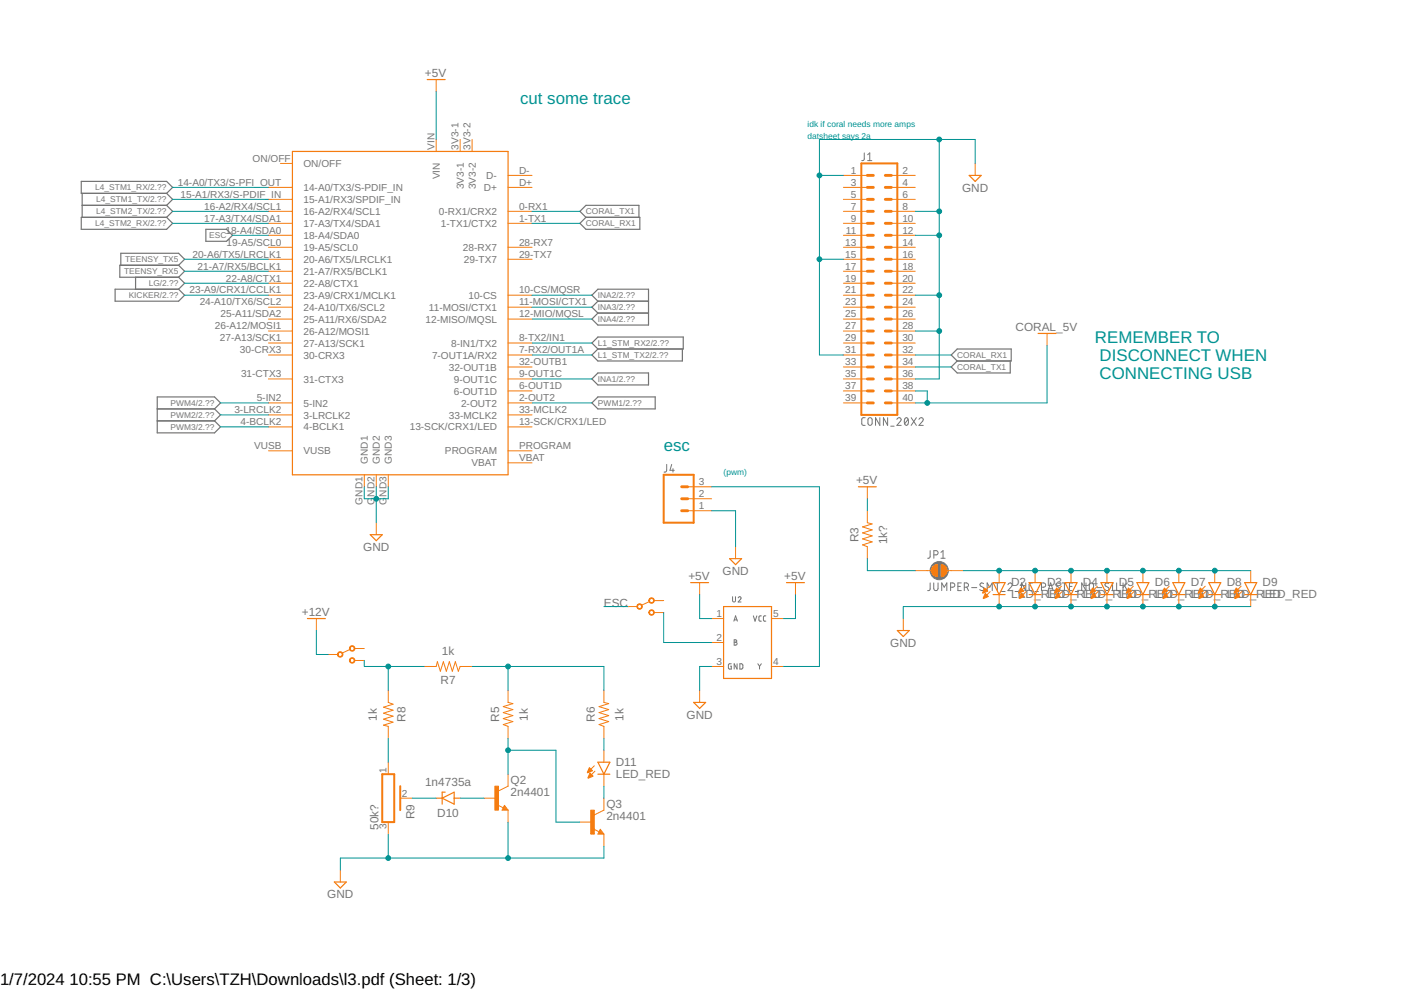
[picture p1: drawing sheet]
<svg xmlns="http://www.w3.org/2000/svg" width="297mm" height="210mm" viewBox="0 0 297 210" stroke-linecap="round" stroke-linejoin="round" font-family="sans-serif">
<g fill="none" stroke="#757575" stroke-width=".21">
<path d="M183.2 32.4v1.4l-.5 .3M184 34.1h.8M184 32.8l.4-.4v1.7M141.4 98.5l-.1 1.4-.5 .2M142.4 98.5l-.4 1.2h1M142.7 99.4v.7M183.4 88.6h-.5l-.2 .3v1.1l.2 .1 .5 .1M184.1 88.7l.4-.1 .3 .1 .1 1a.44 .44 0 0 1-.4 .5 .44 .44 0 0 1-.5-.5zM186.5 88.6v1.6l-.9-1.6v1.6M188.2 88.6v1.6l-.9-1.6v1.6M188.8 90.4h.8M190.2 88.9a.44 .44 0 0 1 .6-.3 .44 .44 0 0 1 .1 .7l-.7 .9h.9"/>
<path d="M191.9 88.7l.3-.1a.97 .97 0 0 1 0 1.6 1.01 1.01 0 0 1-.3-1.5zM192.5 88.9l-.7 .9M193.2 88.6l1.1 1.6M194.3 88.6l-1.1 1.6M194.8 88.9a.45 .45 0 0 1 .7-.3 .45 .45 0 0 1 .1 .7l-.8 .9h.9M197.2 116.8v1.4l-.5 .2M198 117.6h.5a.44 .44 0 0 0 .4-.4 .44 .44 0 0 0-.4-.4h-.5v1.6M199.5 118.4h.9M199.5 117.1l.4-.3v1.6M155.3 126.5v1l.3 .1 .3-.1v-1M155.6 131.7l.4-1.1 .3 1.1M155.7 135.7h.4l.1 .1-.2 .4 .3 .2-.2 .4h-.4z"/>
<path d="M155.7 136.2h.3M155.7 131.4h.6M156.5 126.8a.31 .31 0 0 1 .4-.3 .31 .31 0 0 1 .1 .5l-.5 .6h.6M159.7 130.6l.4 1.1 .4-1.1M161.4 130.6h-.4l-.1 .2 .1 .8 .4 .1M162.4 130.6h-.4l-.1 .2v.8l.5 .1M197.2 123.6v1.4l-.5 .2M198 123.6v1.2a.46 .46 0 0 0 .4 .4 .46 .46 0 0 0 .5-.4v-1.2M199.7 125.2v-1.6l.5 .9 .5-.9v1.6M201.5 124.5h.5a.46 .46 0 0 0 .4-.5 .46 .46 0 0 0-.4-.4h-.5v1.6M203.1 124.3h.5M203.8 123.6h-.7v1.6h.7"/>
<path d="M204.4 124.5h.5a.46 .46 0 0 0 .4-.5 .46 .46 0 0 0-.4-.4h-.5v1.6M205 124.5l.3 .7M206 124.6h1.1M208.5 123.7a.41 .41 0 0 0-.5-.1 .41 .41 0 0 0-.1 .6l.5 .3a.41 .41 0 0 1 .1 .7 .41 .41 0 0 1-.6-.1l-.2-.1M209.3 125.2v-1.6l.5 .9 .6-.9v1.6M211 123.6h.9M211.5 123.6v1.6M212.4 125.4h.7M213.7 124a.45 .45 0 0 1 .6-.4 .45 .45 0 0 1 .2 .7l-.8 .9h.9M215.2 125.4h.7M217.5 123.6v1.6l-.9-1.6v1.6M218.9 123.6l-.6 .1-.1 .3v1l.2 .2h.5"/>
<path d="M219.4 125.4h.8M220.8 124.5h.5a.46 .46 0 0 0 .4-.5 .46 .46 0 0 0-.4-.4h-.5v1.6M222.2 125.2l.6-1.6 .5 1.6M222.4 124.8h.8M224.6 123.7a.41 .41 0 0 0-.6-.1 .41 .41 0 0 0-.1 .6l.6 .3a.38 .38 0 0 1 .2 .6 .38 .38 0 0 1-.5 .1l-.4-.2M225.2 123.6h.9M225.7 123.6v1.6M226.7 124.3h.6M227.5 123.6h-.8v1.6h.8M228 125.4h.7M230.3 123.6v1.6l-1-1.6v1.6M231.1 123.7l.3-.1 .3 .1 .2 1.1a.46 .46 0 0 1-.5 .4 .46 .46 0 0 1-.5-.4z"/>
<path d="M232.5 124.6h1.1M235.1 123.7l-.5-.1-.2 .1-.1 .3 .1 .2 .5 .3a.38 .38 0 0 1 .2 .6 .38 .38 0 0 1-.5 .1l-.4-.2M235.7 125.2h.4M235.7 123.6h.4M235.9 123.6v1.6M236.7 123.6v1.6h.8M238.1 123.6v1.6M238.5 124.2l.5 1M239 123.6l-.9 1M155 140.7l-.5 .2-.1 .7 .2 .2 .4 .1v-.7h-.1M156.3 140.7v1.2l-.6-1.2v1.2M156.9 140.7l.4 .1 .2 .1v.8l-.2 .1-.4 .1z"/>
<path d="M160.7 140.7l.3 .6M161 141.3v.6M161.4 140.7l-.4 .6"/>
</g>
<circle cx="199.1" cy="121" r="1.93" fill="#757575" stroke="#757575" stroke-width=".21"/>
<g fill="none" stroke="#757575" stroke-width=".25">
<path d="M17.2 38.5h18.1l1.3 1.2-1.3 1.3h-18.1zM17.2 46.1h18.1l1.3 1.2-1.3 1.3h-18.1zM17.4 43.5h17.9M17.4 41v5.1M25.6 56.2v-2.5h12.3l1.2 1.3-1.2 1.2M28.7 58.8v2.5M35.3 41l1.3 1.3-1.3 1.2M35.3 43.5l1.3 1.3-1.3 1.3M37.9 56.2h-12.5v2.6h12.5M37.9 56.2l1.2 1.3-1.2 1.3M37.9 58.8l1.2 1.2-1.2 1.3M43.6 48.6h4.4l1.3 1.3-1.3 1.3h-4.4z"/>
<path d="M124.2 46.1l-1.2-1.3 1.2-1.3h11.3v2.6M124.2 46.1h11.5v2.5h-11.5l-1.2-1.3zM24.4 61.3h13.5l1.2 1.3-1.2 1.3h-13.5zM125.5 72.7l1.3-1.2h18.1v2.5h-18.1zM126.8 74l-1.3 1.3 1.3 1.2h17.9v-2.5M126.8 79.1h10.7v2.5h-10.7l-1.3-1.3zM126.8 63.9l-1.3-1.3 1.3-1.3h10.7v7.6h-10.7l-1.3-1.3 1.3-1.2M126.8 63.9h10.7M126.8 63.9l-1.3 1.2 1.3 1.3M126.8 66.4h10.7M201.7 75.3l1.2-1.3h11.5v2.5h-11.5zM202.9 76.5l-1.2 1.3 1.2 1.3h11.3v-2.6"/>
<path d="M33.3 86.7h12.2M33.3 89.2h12.2M45.5 86.7l1.3-1.3-1.3-1.2h-12.2v7.6h12.2l1.3-1.3-1.3-1.3M45.5 86.7l1.3 1.3-1.3 1.2M125.5 85.4l1.3-1.2h12.1v2.5h-12.1z"/>
</g>
<g fill="none" stroke="#f57c10" stroke-width=".21">
<path d="M92.5 16.9v2.5M56.9 39.7h5.1M59.5 34.6h2.5M92.5 29.6v2.5M97.6 29.6v2.5M100.1 29.6v2.5M107.7 39.7h5.1M107.7 37.2h5.1M178.8 39.7h5.1M178.8 37.2h5.1M189 39.7h5.1M189 37.2h5.1"/>
<path d="M206.8 34.6v2.6M56.9 42.3h5.1M56.9 44.8h5.1M56.9 47.3h5.1M56.9 49.9h5.1M56.9 52.4h5.1M56.9 55h5.1M56.9 57.5h5.1M107.7 44.8h5.1M107.7 47.3h5.1M107.7 52.4h5.1M107.7 55h5.1"/>
<path d="M178.8 42.3h5.1M178.8 44.8h5.1M178.8 47.3h5.1M178.8 49.9h5.1M178.8 52.4h5.1M178.8 55h5.1M178.8 57.5h5.1M189 42.3h5.1M189 44.8h5.1M189 47.3h5.1M189 49.9h5.1M189 52.4h5.1"/>
<path d="M189 55h5.1M189 57.5h5.1M56.9 60h5.1M56.9 62.6h5.1M56.9 72.7h5.1M56.9 75.3h5.1M56.9 65.1h5.1M56.9 67.6h5.1M56.9 70.2h5.1M107.7 62.6h5.1M107.7 72.7h5.1M107.7 75.3h5.1"/>
<path d="M107.7 65.1h5.1M107.7 67.6h5.1M107.7 77.8h5.1M178.8 60h5.1M178.8 62.6h5.1M178.8 72.7h5.1M178.8 75.3h5.1M178.8 65.1h5.1M178.8 67.6h5.1M178.8 70.2h5.1M178.8 77.8h5.1M189 60h5.1"/>
<path d="M189 62.6h5.1M189 72.7h5.1M189 75.3h5.1M189 65.1h5.1M189 67.6h5.1M189 70.2h5.1M189 77.8h5.1M222 70.7v2.5M56.9 85.4h5.1M56.9 88h5.1M56.9 90.5h5.1M56.9 95.6h5.1"/>
<path d="M56.9 80.3h5.1M107.7 85.4h5.1M107.7 88h5.1M107.7 90.5h5.1M107.7 95.6h5.1M107.7 98.1h5.1M107.7 82.9h5.1M107.7 80.3h5.1M178.8 85.4h5.1M178.8 82.9h5.1M178.8 80.3h5.1M189 85.4h5.1"/>
<path d="M189 82.9h5.1M189 80.3h5.1M77.2 100.7v2.5M79.8 100.7v2.5M79.8 110.8v2.6M82.3 100.7v2.5M145.8 108.3h5.1M145.8 105.7h5.1M145.8 103.2h5.1M156 115.9v2.5M183.9 103.2v2.5M183.9 108.3v2.5l1 .3-2 .6 2 .7-2 .6 2 .6-2 .7 2 .6-2 .6 1 .4v2.5"/>
<path d="M67.1 131.1v2.6M69.6 138.8h2M74.2 137.7l-1.7 .8M75.2 137.5h2M133.1 128.6h2M137.7 127.6l-1.7 .7M138.7 127.3h2M138.7 129.9h2M148.3 123.5v2.6M150.9 131.1h2.5M150.9 136.2h2.5M163.6 131.1h2.5"/>
<path d="M168.7 123.5v2.6M191.5 131.1v2.6M194.1 121h3.4M200.8 121h3.4M209.8 124.3l-1.4 1.4M209.9 125.4l-1.4 1.4M211.8 121v2.5M211.8 126.1v2.5M217.4 124.3l-1.4 1.4M217.6 125.4l-1.4 1.4M219.5 121v2.5M219.5 126.1v2.5"/>
<path d="M225 124.3l-1.4 1.4M225.2 125.4l-1.4 1.4M227.1 121v2.5M227.1 126.1v2.5M232.7 124.3l-1.4 1.4M232.8 125.4l-1.4 1.4M234.7 121v2.5M234.7 126.1v2.5M240.3 124.3l-1.4 1.4M240.4 125.4l-1.4 1.4M242.3 121v2.5M242.3 126.1v2.5"/>
<path d="M247.9 124.3l-1.4 1.4M248 125.4l-1.4 1.4M249.9 121v2.5M249.9 126.1v2.5M255.5 124.3l-1.4 1.4M255.7 125.4l-1.4 1.4M257.6 121v2.5M257.6 126.1v2.5M263.1 124.3l-1.4 1.4M263.3 125.4l-1.4 1.4M265.2 121v2.5M265.2 126.1v2.5"/>
<path d="M75.2 140h2M82.3 146.4v2.5l1 .4-2 .6 2 .7-2 .6 2 .6-2 .7 2 .6-2 .7 1 .2v2.5M89.9 141.3h2.6l.2-1 .7 2 .6-2 .6 2 .7-2 .6 2 .6-2 .7 2 .4-1h2.5M107.7 146.4v2.5l1 .3-2 .6 2 .7-2 .6 2 .6-2 .7 2 .6-2 .6 1 .4v2.5M128 146.4v2.5l1.1 .3-2.1 .6 2.1 .7-2.1 .6 2.1 .6-2.1 .7 2.1 .6-2.1 .6 1 .4v2.5M128 159.1v2.5M148.3 146.4v2.5M150.9 141.3h2.5M163.6 141.3h2.5M82.3 161.6v2.5M82.3 174.3v2.5M84.9 169.2h2.5"/>
<path d="M102.6 169.2h2.6M105.5 170.7l1.2 .6M107 170.8l.7 1h-1.3zM107.7 164.1v2.6l-2 1M107.7 171.8v2.5M123 174.3h2.5M125.8 175.7l1.2 .7M126 162.4l-1.4 1.4M126.1 163.5l-1.4 1.4M127.3 175.8l.7 1h-1.2zM128 169.2v2.6l-2 1M128 164.1v2.6"/>
<path d="M128 176.8v2.6M72.2 184.5v2.5"/>
</g>
<g fill="none" stroke="#f57c10" stroke-width=".25">
<path d="M90.6 16.9h3.8M62 32.1h45.7v68.6h-45.7zM205.5 37.2h2.5l-1.2 1.3zM220.1 70.7h3.8M78.5 113.4h2.5l-1.2 1.2zM154.7 118.4h2.5l-1.2 1.3zM182 103.2h3.8M65.2 131.1h3.8M146.4 123.5h3.8M153.4 128.6h10.2v15.2h-10.2zM166.8 123.5h3.8M190.2 133.7h2.6l-1.3 1.3z"/>
<path d="M210.6 123.5h2.5l-1.3 2.6zM210.6 126.1h2.5M218.2 126.1h2.5M218.2 123.5h2.5l-1.2 2.6zM225.8 126.1h2.5M225.8 123.5h2.5l-1.2 2.6zM233.4 126.1h2.6M233.4 123.5h2.6l-1.3 2.6zM241 126.1h2.6M241 123.5h2.6l-1.3 2.6zM248.7 126.1h2.5M248.7 123.5h2.5l-1.3 2.6z"/>
<path d="M256.3 126.1h2.5M256.3 123.5h2.5l-1.2 2.6zM263.9 126.1h2.5M263.9 123.5h2.5l-1.2 2.6zM147.1 148.9h2.5l-1.3 1.3zM92.5 169.2h1.2M93.7 169.2l2.6-1.2v2.5zM94.4 168h-.7v2.5M96.3 169.2h1.3M107 171.3l.1 .2h-.4l.3-.5 .5 .6h-.8M126.8 161.6h2.5l-1.3 2.5zM126.8 164.1h2.5"/>
<path d="M127.3 176.3l.1 .3h-.4l.3-.5 .5 .6h-.8M70.9 187h2.5l-1.2 1.3z"/>
</g>
<g fill="none" stroke="#f57c10" stroke-width=".61">
<path d="M183.9 39.7h1.3M183.9 37.2h1.3M187.7 39.7h1.3M187.7 37.2h1.3M183.9 57.5h1.3M183.9 55h1.3M183.9 52.4h1.3M183.9 49.9h1.3M183.9 47.3h1.3M183.9 44.8h1.3M183.9 42.3h1.3M187.7 57.5h1.3"/>
<path d="M187.7 55h1.3M187.7 52.4h1.3M187.7 49.9h1.3M187.7 47.3h1.3M187.7 44.8h1.3M187.7 42.3h1.3M183.9 62.6h1.3M183.9 65.1h1.3M183.9 67.6h1.3M183.9 60h1.3M183.9 75.3h1.3M183.9 77.8h1.3"/>
<path d="M183.9 72.7h1.3M183.9 70.2h1.3M187.7 62.6h1.3M187.7 65.1h1.3M187.7 67.6h1.3M187.7 60h1.3M187.7 75.3h1.3M187.7 77.8h1.3M187.7 72.7h1.3M187.7 70.2h1.3M183.9 80.3h1.3M183.9 82.9h1.3"/>
<path d="M183.9 85.4h1.3M187.7 80.3h1.3M187.7 82.9h1.3M187.7 85.4h1.3M144.5 103.2h1.3M144.5 105.7h1.3M144.5 108.3h1.3"/>
</g>
<path d="M182.6 34.6h7.6v53.4h-7.6zM140.7 100.7h6.4v10.1h-6.4zM81 164.1h2.6v10.2h-2.6zM84.9 166.7v5.1" fill="none" stroke="#f57c10" stroke-width=".42"/>
<g fill="#f57c10" stroke="#f57c10" stroke-width=".21">
<path d="M208.8 124.7l.6 .6-1 .5z" fill-rule="evenodd"/>
<path d="M208.9 125.8l.7 .7-1.1 .4z" fill-rule="evenodd"/>
<path d="M216.4 124.7l.6 .6-1 .5z" fill-rule="evenodd"/>
<path d="M216.5 125.8l.7 .7-1.1 .4z" fill-rule="evenodd"/>
<path d="M224 124.7l.7 .6-1.1 .5z" fill-rule="evenodd"/>
<path d="M224.1 125.8l.7 .7-1 .4z" fill-rule="evenodd"/>
<path d="M231.6 124.7l.7 .6-1.1 .5z" fill-rule="evenodd"/>
<path d="M231.7 125.8l.7 .7-1 .4z" fill-rule="evenodd"/>
<path d="M239.2 124.7l.7 .6-1 .5z" fill-rule="evenodd"/>
<path d="M239.4 125.8l.6 .7-1 .4z" fill-rule="evenodd"/>
<path d="M246.9 124.7l.6 .6-1 .5z" fill-rule="evenodd"/>
<path d="M247 125.8l.7 .7-1.1 .4z" fill-rule="evenodd"/>
<path d="M254.5 124.7l.6 .6-1 .5z" fill-rule="evenodd"/>
<path d="M254.6 125.8l.7 .7-1.1 .4z" fill-rule="evenodd"/>
<path d="M262.1 124.7l.7 .6-1.1 .5z" fill-rule="evenodd"/>
<path d="M262.2 125.8l.7 .7-1 .4z" fill-rule="evenodd"/>
<path d="M199.5 119.7a1.27 1.27 0 0 1 1.3 1.3 1.27 1.27 0 0 1-1.3 1.3z" fill-rule="evenodd"/>
<path d="M197.8 120.1l.5-.3 .5-.1v2.6a1.27 1.27 0 0 1-1.2-.8 1.27 1.27 0 0 1 .2-1.4z" fill-rule="evenodd"/>
<path d="M125 162.8l.6 .6-1 .5z" fill-rule="evenodd"/>
<path d="M125.1 163.9l.6 .7-1 .4z" fill-rule="evenodd"/>
<path d="M71.7 138.3a.58 .58 0 0 1 .9 .2 .58 .58 0 0 1-.3 .8 .58 .58 0 0 1-.8-.5h.2a.43 .43 0 0 1 .6-.4 .43 .43 0 0 1 .1 .7 .43 .43 0 0 1-.7-.2l-.2-.1z" fill-rule="evenodd"/>
<path d="M74.3 137.1a.58 .58 0 0 1 .9 .1 .58 .58 0 0 1-.4 .8 .58 .58 0 0 1-.7-.5h.1a.44 .44 0 0 1 .7-.4 .44 .44 0 0 1 .1 .8 .44 .44 0 0 1-.7-.2l-.2-.2z" fill-rule="evenodd"/>
<path d="M74.3 139.6a.58 .58 0 0 1 .9 .1 .58 .58 0 0 1-.4 .9 .58 .58 0 0 1-.7-.6h.1a.43 .43 0 0 1 .6-.3 .43 .43 0 0 1 .2 .7 .43 .43 0 0 1-.7-.2l-.2-.2z" fill-rule="evenodd"/>
<path d="M135.2 128.2a.58 .58 0 0 1 .9 .1 .58 .58 0 0 1-.3 .9 .58 .58 0 0 1-.8-.6h.2a.44 .44 0 0 1 .6-.4 .44 .44 0 0 1 .1 .7 .44 .44 0 0 1-.7-.1l-.2-.2z" fill-rule="evenodd"/>
<path d="M137.7 126.9a.58 .58 0 0 1 .9 .1 .58 .58 0 0 1-.3 .9 .58 .58 0 0 1-.7-.6h.1a.44 .44 0 0 1 .6-.4 .44 .44 0 0 1 .2 .7 .44 .44 0 0 1-.7-.1l-.2-.2z" fill-rule="evenodd"/>
<path d="M137.7 129.5a.58 .58 0 0 1 .9 .1 .58 .58 0 0 1-.3 .8 .58 .58 0 0 1-.7-.5h.1a.44 .44 0 0 1 .6-.5 .44 .44 0 0 1 .2 .8 .44 .44 0 0 1-.7-.2l-.2-.1z" fill-rule="evenodd"/>
</g>
<g fill="#f57c10" stroke="#f57c10" stroke-width=".21">
<path d="M104.9 166.7h.8v5.1h-.8z"/>
<path d="M125.2 171.8h.8v5h-.8z"/>
</g>
<g fill="none" stroke="#009292" stroke-width=".21">
<path d="M92.5 19.4v10.2M36.6 39.7h20.3M173.7 37.2h5.1M199.1 29.6v50.7h-5M206.8 34.6v-5h-33.1v45.7h5.1M36.6 44.8h20.3M36.6 47.3h20.3M36.6 42.3h20.3M39.1 55h17.8M39.1 57.5h17.8M49.3 49.9h7.6M112.8 44.8h10.2"/>
<path d="M112.8 47.3h10.2M173.7 55h5.1M194.1 44.8h5M194.1 49.9h5M39.1 62.6h17.8M39.1 60h17.8M112.8 62.6h12.7M112.8 75.3h12.7M112.8 65.1h12.7M112.8 67.6h12.7M112.8 72.7h12.7M194.1 70.2h5"/>
<path d="M194.1 62.6h5M194.1 75.3h7.6M194.1 77.8h7.6M222 73.2v12.2h-27.9M46.8 85.4h10.1M46.8 88h10.1M46.8 90.5h10.1M112.8 80.3h12.7M112.8 85.4h12.7M194.1 82.9h2.5v2.5M77.2 103.2v2.5h5.1v-2.5M79.8 103.2v7.6"/>
<path d="M150.9 108.3h5.1v7.6M150.9 103.2h22.8v38.1h-7.6M183.9 105.7v2.6M183.9 118.4v2.6h10.2M67.1 133.7v5.1h2.5M128 128.6h5.1M140.7 129.9v6.3h10.2M148.3 126.1v5h2.6M168.7 126.1v5h-2.6M204.2 121h61M265.2 128.6h-73.7v2.5M77.2 140v1.3h12.7"/>
<path d="M82.3 141.3v5.1M82.3 156.5v5.1M100.1 141.3h27.9v5.1M107.7 141.3v5.1M107.7 156.5v7.6M107.7 159.1h10.2v15.2h5.1M128 156.5v2.6M150.9 141.3h-2.6v5.1M82.3 176.8v5.1M87.4 169.2h5.1M97.6 169.2h5M107.7 174.3v7.6"/>
<path d="M128 179.4v2.5h-55.8v2.6M128 166.7v2.5"/>
</g>
<g fill="#009292" stroke="#009292" stroke-width=".21">
<circle cx="79.8" cy="105.7" r=".51"/>
<circle cx="199.1" cy="62.6" r=".51"/>
<circle cx="199.1" cy="49.9" r=".51"/>
<circle cx="199.1" cy="44.8" r=".51"/>
<circle cx="173.7" cy="55" r=".51"/>
<circle cx="173.7" cy="37.2" r=".51"/>
<circle cx="199.1" cy="29.6" r=".51"/>
<circle cx="199.1" cy="70.2" r=".51"/>
<circle cx="211.8" cy="128.6" r=".51"/>
<circle cx="219.5" cy="128.6" r=".51"/>
<circle cx="227.1" cy="128.6" r=".51"/>
<circle cx="234.7" cy="128.6" r=".51"/>
<circle cx="242.3" cy="128.6" r=".51"/>
<circle cx="249.9" cy="128.6" r=".51"/>
<circle cx="257.6" cy="128.6" r=".51"/>
<circle cx="82.3" cy="181.9" r=".51"/>
<circle cx="107.7" cy="181.9" r=".51"/>
<circle cx="196.6" cy="85.4" r=".51"/>
<circle cx="211.8" cy="121" r=".51"/>
<circle cx="219.5" cy="121" r=".51"/>
<circle cx="227.1" cy="121" r=".51"/>
<circle cx="234.7" cy="121" r=".51"/>
<circle cx="242.3" cy="121" r=".51"/>
<circle cx="249.9" cy="121" r=".51"/>
<circle cx="257.6" cy="121" r=".51"/>
<circle cx="107.7" cy="159.1" r=".51"/>
<circle cx="107.7" cy="141.3" r=".51"/>
<circle cx="82.3" cy="141.3" r=".51"/>
</g>
<g font-size="3.6" fill="#009292">
<text x="110.3" y="21.9">cut some trace</text>
<text x="232.2" y="72.7">REMEMBER TO</text>
<text x="233.1" y="76.5">DISCONNECT WHEN</text>
<text x="233.1" y="80.4">CONNECTING USB</text>
<text x="140.7" y="95.6">esc</text>
</g>
<g font-size="3.5">
<text x="0" y="208.9">1/7/2024</text>
<text x="14.7" y="208.9">10:55 PM C:\Users\TZH\Downloads\l3.pdf (Sheet: 1/3)</text>
</g>
<g font-size="2.5" fill="#757575">
<text x="90.1" y="16.4">+5V</text>
<text x="204" y="40.6">GND</text>
<text x="215.3" y="70.2">CORAL_5V</text>
<text x="181.5" y="102.7">+5V</text>
<text x="77" y="116.8">GND</text>
<text x="182" y="115" transform="rotate(-90 182 115)">R3</text>
<text x="188.1" y="115.4" transform="rotate(-90 188.1 115.4)">1k?</text>
<text x="146" y="123">+5V</text>
<text x="153.2" y="121.9">GND</text>
<text x="166.3" y="123">+5V</text>
<text x="214.4" y="124.3">D2</text>
<text x="222" y="124.3">D3</text>
<text x="229.6" y="124.3">D4</text>
<text x="237.2" y="124.3">D5</text>
<text x="244.9" y="124.3">D6</text>
<text x="252.5" y="124.3">D7</text>
<text x="260.1" y="124.3">D8</text>
<text x="267.7" y="124.3">D9</text>
<text x="64" y="130.6">+12V</text>
<text x="128" y="128.6">ESC</text>
<text x="214.4" y="126.8">LED_RLEEDD_RLEEDD_RLEEDD_RLEEDD_RLEEDD_RLEEDD_RLEEDD_RED</text>
<text x="188.7" y="137.1">GND</text>
<text x="93.7" y="138.9">1k</text>
<text x="93.4" y="145">R7</text>
<text x="79.9" y="152.8" transform="rotate(-90 79.9 152.8)">1k</text>
<text x="86" y="153.1" transform="rotate(-90 86 153.1)">R8</text>
<text x="105.8" y="153" transform="rotate(-90 105.8 153)">R5</text>
<text x="111.9" y="152.8" transform="rotate(-90 111.9 152.8)">1k</text>
<text x="126.1" y="153" transform="rotate(-90 126.1 153)">R6</text>
<text x="132.2" y="152.8" transform="rotate(-90 132.2 152.8)">1k</text>
<text x="145.6" y="152.3">GND</text>
<text x="90.1" y="166.7">1n4735a</text>
<text x="108.3" y="166.2">Q2</text>
<text x="130.6" y="164.9">LED_RED</text>
<text x="130.6" y="162.4">D11</text>
<text x="87.9" y="173.7" transform="rotate(-90 87.9 173.7)">R9</text>
<text x="92.7" y="173.3">D10</text>
<text x="108.3" y="168.8">2n4401</text>
<text x="128.6" y="173.9">2n4401</text>
<text x="128.6" y="171.3">Q3</text>
<text x="80.3" y="175.9" transform="rotate(-90 80.3 175.9)">50k?</text>
<text x="69.4" y="190.4">GND</text>
</g>
<g font-size="2.1" fill="#757575">
<text x="53.5" y="34.3">ON/OFF</text>
<text x="64.3" y="35.4">ON/OFF</text>
<text x="92.1" y="31.8" transform="rotate(-90 92.1 31.8)">VIN</text>
<text x="97.2" y="31.8" transform="rotate(-90 97.2 31.8)">3V3-1</text>
<text x="99.7" y="31.8" transform="rotate(-90 99.7 31.8)">3V3-2</text>
<text x="37.7" y="39.4">14-A0/TX3/S-PFI_OUT</text>
<text x="38.3" y="41.9">15-A1/RX3/S-PDIF_IN</text>
<text x="64.3" y="40.5">14-A0/TX3/S-PDIF_IN</text>
<text x="93.2" y="38" transform="rotate(-90 93.2 38)">VIN</text>
<text x="98.3" y="40.1" transform="rotate(-90 98.3 40.1)">3V3-1</text>
<text x="100.9" y="40.1" transform="rotate(-90 100.9 40.1)">3V3-2</text>
<text x="102.6" y="40.5">D+</text>
<text x="103.1" y="37.9">D-</text>
<text x="110" y="36.8">D-</text>
<text x="110" y="39.4">D+</text>
<text x="180.4" y="36.8">1</text>
<text x="180.4" y="39.4">3</text>
<text x="180.4" y="41.9">5</text>
<text x="191.3" y="41.9">6</text>
<text x="191.3" y="39.4">4</text>
<text x="191.3" y="36.8">2</text>
<text x="43.3" y="44.4">16-A2/RX4/SCL1</text>
<text x="43.3" y="47">17-A3/TX4/SDA1</text>
<text x="64.3" y="43">15-A1/RX3/SPDIF_IN</text>
<text x="64.3" y="45.6">16-A2/RX4/SCL1</text>
<text x="93" y="45.6">0-RX1/CRX2</text>
<text x="110" y="44.4">0-RX1</text>
<text x="110" y="47">1-TX1</text>
<text x="180.4" y="44.4">7</text>
<text x="180.4" y="47">9</text>
<text x="191.3" y="47">10</text>
<text x="191.3" y="44.4">8</text>
<text x="47.8" y="49.5">18-A4/SDA0</text>
<text x="48" y="52.1">19-A5/SCL0</text>
<text x="64.3" y="48.1">17-A3/TX4/SDA1</text>
<text x="64.3" y="50.6">18-A4/SDA0</text>
<text x="64.3" y="53.2">19-A5/SCL0</text>
<text x="93.5" y="48.1">1-TX1/CTX2</text>
<text x="98.1" y="53.2">28-RX7</text>
<text x="110" y="52.1">28-RX7</text>
<text x="179.2" y="52.1">13</text>
<text x="179.3" y="49.5">11</text>
<text x="191.3" y="52.1">14</text>
<text x="191.3" y="49.5">12</text>
<text x="40.8" y="54.6">20-A6/TX5/LRCLK1</text>
<text x="41.9" y="57.1">21-A7/RX5/BCLK1</text>
<text x="47.9" y="59.7">22-A8/CTX1</text>
<text x="64.3" y="55.7">20-A6/TX5/LRCLK1</text>
<text x="64.3" y="58.3">21-A7/RX5/BCLK1</text>
<text x="98.4" y="55.7">29-TX7</text>
<text x="110" y="54.6">29-TX7</text>
<text x="179.2" y="54.6">15</text>
<text x="179.2" y="57.1">17</text>
<text x="179.2" y="59.7">19</text>
<text x="191.3" y="59.7">20</text>
<text x="191.3" y="57.1">18</text>
<text x="191.3" y="54.6">16</text>
<text x="40.2" y="62.2">23-A9/CRX1/CCLK1</text>
<text x="42.3" y="64.8">24-A10/TX6/SCL2</text>
<text x="64.3" y="60.8">22-A8/CTX1</text>
<text x="64.3" y="63.3">23-A9/CRX1/MCLK1</text>
<text x="64.3" y="65.9">24-A10/TX6/SCL2</text>
<text x="90.9" y="65.9">11-MOSI/CTX1</text>
<text x="99.3" y="63.3">10-CS</text>
<text x="110" y="62.2">10-CS/MQSR</text>
<text x="110" y="64.8">11-MOSI/CTX1</text>
<text x="179.2" y="62.2">21</text>
<text x="179.2" y="64.8">23</text>
<text x="191.3" y="64.8">24</text>
<text x="191.3" y="62.2">22</text>
<text x="45.6" y="69.8">26-A12/MOSI1</text>
<text x="46.8" y="67.3">25-A11/SDA2</text>
<text x="64.3" y="68.4">25-A11/RX6/SDA2</text>
<text x="64.3" y="71">26-A12/MOSI1</text>
<text x="90.2" y="68.4">12-MISO/MQSL</text>
<text x="110" y="67.3">12-MIO/MQSL</text>
<text x="179.2" y="67.3">25</text>
<text x="179.2" y="69.8">27</text>
<text x="191.3" y="67.3">26</text>
<text x="191.3" y="69.8">28</text>
<text x="46.6" y="72.4">27-A13/SCK1</text>
<text x="50.9" y="74.9">30-CRX3</text>
<text x="64.3" y="73.5">27-A13/SCK1</text>
<text x="64.3" y="76">30-CRX3</text>
<text x="91.6" y="76">7-OUT1A/RX2</text>
<text x="95.6" y="73.5">8-IN1/TX2</text>
<text x="110" y="72.4">8-TX2/IN1</text>
<text x="110" y="74.9">7-RX2/OUT1A</text>
<text x="110" y="77.5">32-OUTB1</text>
<text x="179.2" y="72.4">29</text>
<text x="179.2" y="74.9">31</text>
<text x="179.2" y="77.5">33</text>
<text x="191.3" y="72.4">30</text>
<text x="191.3" y="74.9">32</text>
<text x="191.3" y="77.5">34</text>
<text x="51.1" y="80">31-CTX3</text>
<text x="64.3" y="81.1">31-CTX3</text>
<text x="95.2" y="78.6">32-OUT1B</text>
<text x="96.2" y="83.7">6-OUT1D</text>
<text x="96.2" y="81.1">9-OUT1C</text>
<text x="110" y="82.5">6-OUT1D</text>
<text x="110" y="80">9-OUT1C</text>
<text x="179.2" y="80">35</text>
<text x="179.2" y="82.5">37</text>
<text x="191.3" y="80">36</text>
<text x="191.3" y="82.5">38</text>
<text x="49.7" y="87.6">3-LRCLK2</text>
<text x="54.4" y="85.1">5-IN2</text>
<text x="64.3" y="86.2">5-IN2</text>
<text x="64.3" y="88.7">3-LRCLK2</text>
<text x="95.2" y="88.7">33-MCLK2</text>
<text x="97.8" y="86.2">2-OUT2</text>
<text x="110" y="85.1">2-OUT2</text>
<text x="110" y="87.6">33-MCLK2</text>
<text x="179.2" y="85.1">39</text>
<text x="191.3" y="85.1">40</text>
<text x="51" y="90.2">4-BCLK2</text>
<text x="53.9" y="95.2">VUSB</text>
<text x="64.3" y="91.3">4-BCLK1</text>
<text x="86.9" y="91.3">13-SCK/CRX1/LED</text>
<text x="110" y="95.2">PROGRAM</text>
<text x="110" y="90.2">13-SCK/CRX1/LED</text>
<text x="64.3" y="96.4">VUSB</text>
<text x="78" y="98.3" transform="rotate(-90 78 98.3)">GND1</text>
<text x="80.5" y="98.3" transform="rotate(-90 80.5 98.3)">GND2</text>
<text x="83.1" y="98.3" transform="rotate(-90 83.1 98.3)">GND3</text>
<text x="94.3" y="96.4">PROGRAM</text>
<text x="100" y="98.9">VBAT</text>
<text x="110" y="97.8">VBAT</text>
<text x="76.9" y="107" transform="rotate(-90 76.9 107)">GND1</text>
<text x="79.4" y="107" transform="rotate(-90 79.4 107)">G</text>
<text x="79.4" y="105.3" transform="rotate(-90 79.4 105.3)">ND2</text>
<text x="82" y="107" transform="rotate(-90 82 107)">G</text>
<text x="82" y="105.3" transform="rotate(-90 82 105.3)">ND3</text>
<text x="148.1" y="107.9">1</text>
<text x="148.1" y="105.4">2</text>
<text x="148.1" y="102.9">3</text>
<text x="151.9" y="130.8">1</text>
<text x="163.9" y="130.8">5</text>
<text x="151.9" y="135.9">2</text>
<text x="151.9" y="140.9">3</text>
<text x="163.9" y="140.9">4</text>
<text x="82" y="163.8" transform="rotate(-90 82 163.8)">1</text>
<text x="85.2" y="168.9">2</text>
<text x="82" y="175.9" transform="rotate(-90 82 175.9)">3</text>
</g>
<g font-size="1.8" fill="#009292">
<text x="171.2" y="27">idk if coral needs more amps</text>
<text x="171.2" y="29.6">datsheet says 2a</text>
<text x="153.4" y="100.7">(pwm)</text>
</g>
<g font-size="1.8" fill="#757575">
<text x="20.2" y="40.4">L4_STM1_RX/2.??</text>
<text x="20.2" y="48">L4_STM2_RX/2.??</text>
<text x="20.4" y="42.9">L4_STM1_TX/2.??</text>
<text x="20.4" y="45.4">L4_STM2_TX/2.??</text>
<text x="124.2" y="45.4">CORAL_TX1</text>
<text x="124.2" y="48">CORAL_RX1</text>
<text x="44.4" y="50.5">ESC</text>
<text x="26.3" y="58.1">TEENSY_RX5</text>
<text x="26.5" y="55.6">TEENSY_TX5</text>
<text x="27.3" y="63.2">KICKER/2.??</text>
<text x="31.5" y="60.7">LG/2.??</text>
<text x="126.8" y="63.2">INA2/2.??</text>
<text x="126.8" y="65.8">INA3/2.??</text>
<text x="126.8" y="68.3">INA4/2.??</text>
<text x="126.8" y="73.4">L1_STM_RX2/2.??</text>
<text x="126.8" y="75.9">L1_STM_TX2/2.??</text>
<text x="202.9" y="75.9">CORAL_RX1</text>
<text x="126.8" y="81">INA1/2.??</text>
<text x="202.9" y="78.5">CORAL_TX1</text>
<text x="36.1" y="88.6">PWM2/2.??</text>
<text x="36.1" y="86.1">PWM4/2.??</text>
<text x="126.8" y="86.1">PWM1/2.??</text>
<text x="36.1" y="91.1">PWM3/2.??</text>
</g>
</svg>
